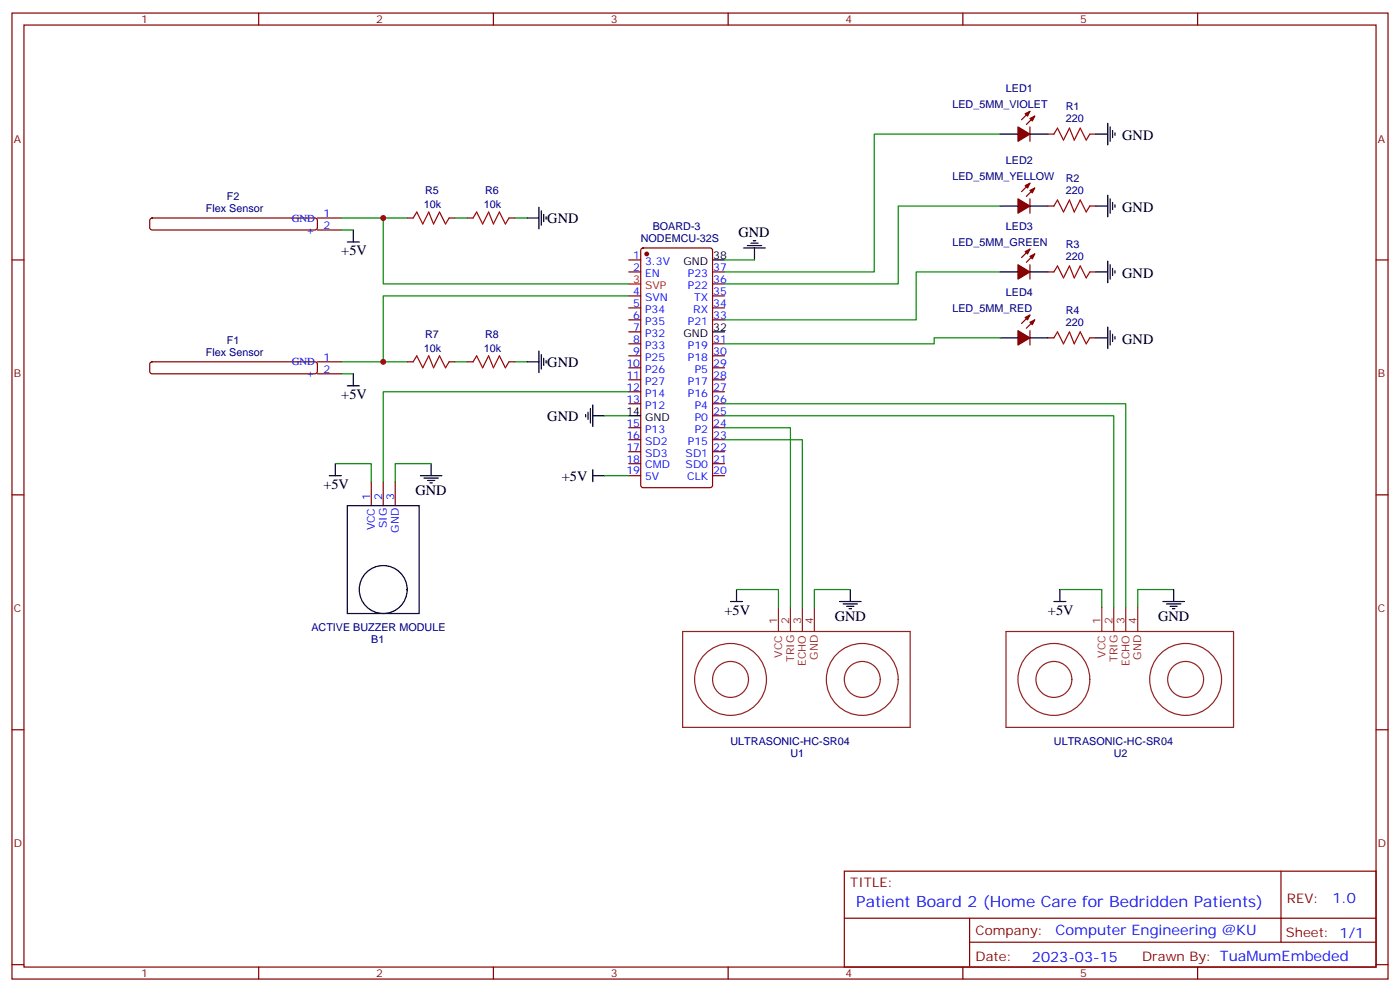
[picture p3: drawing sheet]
<svg xmlns="http://www.w3.org/2000/svg" width="412mm" height="292mm" viewBox="0 0 412 292" stroke-linecap="round" stroke-linejoin="round" font-family="sans-serif">
<g fill="none" stroke="#870000" stroke-width=".35">
<path d="M3.5 3.8h405.4v284.4h-405.4zM7.1 7.4h398.2v277.3h-398.2zM76.2 3.8v3.6M145.3 3.8v3.6M214.5 3.8v3.6M283.6 3.8v3.6M352.8 3.8v3.6M303.4 37.4v4.2M303.4 32.8l-2.5 2.4M304.8 34.2l-2.5 2.5M308.7 39.5h1.7M321 39.5h1.8"/>
<path d="M303.4 58.5v4.3M303.4 53.9l-2.5 2.5M304.8 55.4l-2.5 2.4M3.5 76.5h3.6M185.2 76.5h3.5M189 73.2l.4-.2h19.8l.6 .4 .1 69.4-.5 .7h-20l-.6-.4-.1-69.4zM308.7 60.6h1.7M321 60.6h1.8M405.3 76.5h3.6M185.2 80h3.5M185.2 87.1h3.5M185.2 90.6h3.5"/>
<path d="M185.2 94.2h3.5M185.2 97.7h3.5M209.9 80h3.5M209.9 87.1h3.5M209.9 90.6h3.5M209.9 94.2h3.5M209.9 83.6h3.5M185.2 101.2h3.5M185.2 104.7h3.5M185.2 108.3h3.5M185.2 111.8h3.5M185.2 115.3h3.5"/>
<path d="M185.2 118.9h3.5M209.9 101.2h3.5M209.9 104.7h3.5M209.9 108.3h3.5M209.9 111.8h3.5M209.9 115.3h3.5M209.9 118.9h3.5M185.2 125.9h3.5M185.2 129.4h3.5M185.2 133h3.5M185.2 136.5h3.5M209.9 125.9h3.5"/>
<path d="M209.9 129.4h3.5M209.9 133h3.5M209.9 136.5h3.5M209.9 122.4h3.5M3.5 145.7h3.6M109.4 141.8v7M112.9 141.8v7M116.4 141.8v7M185.2 140h3.5M209.9 140h3.5M405.3 145.7h3.6M3.5 214.8h3.6"/>
<path d="M405.3 214.8h3.6M248.7 256.4h156.6v28.3h-156.6zM377.3 256.5v20.8M248.7 270.3h156.5M285.6 277.3h119.6M285.6 270.3v14.1M3.5 284h3.6M76.2 284.7v3.5M145.3 284.7v3.5M214.5 284.7v3.5M283.6 284.7v3.5M352.8 284.7v3.5"/>
<path d="M405.3 284h3.6"/>
</g>
<g fill="#870000" stroke="#870000" stroke-width=".35">
<path d="M302 33.5l1.4-.7-.7 1.4z"/>
<path d="M303.4 34.9l1.4-.7-.7 1.4z"/>
<path d="M299.9 37.4l3.5 2.1-3.5 2.1z"/>
<path d="M302 54.6l1.4-.7-.7 1.5z"/>
<path d="M303.4 56.1l1.4-.7-.7 1.4z"/>
<path d="M299.9 58.5l3.5 2.1-3.5 2.2z"/>
<circle cx="190.5" cy="74.8" r=".53"/>
</g>
<path d="M185.2 83.6h3.5" fill="none" stroke="#f00" stroke-width=".35"/>
<g fill="none" stroke="#000" stroke-width=".35">
<path d="M294.6 39.5h5.3M303.4 39.5h5.3M322.8 39.5h3.5M326.3 36.3v6.4M327 37.4v4.2M327.7 38.4v2.1M328.4 39.1v.7M326.3 57.5v6.3M327 58.5v4.3M327.7 59.6v2.1M209.9 76.5h3.5M219.1 73h6.3"/>
<path d="M220.1 72.3h4.3M221.2 71.6h2.1M221.9 70.9h.7M222.2 73v3.5M294.6 60.6h5.3M303.4 60.6h5.3M322.8 60.6h3.5M328.4 60.3v.7M209.9 97.7h3.5M174.6 119.2v6.4M98.8 136.5v3.5M127 136.5v3.5"/>
<path d="M172.5 122v.7M173.2 121.3v2.1M173.9 120.3v4.2M174.6 122.4h3.6M174.6 138.3v3.5M185.2 122.4h3.5M97 140h3.5M102.3 148.8h21.2v31.8h-21.2zM123.8 140h6.4M124.9 140.7h4.2M125.9 141.4h2.2M126.6 142.1h.8"/>
<path d="M174.6 140h3.6"/>
<circle cx="112.9" cy="173.5" r="7.1"/>
</g>
<path d="M310.4 39.5l1.1-1.8 1.8 3.5 1.7-3.5 1.4 3.5 1.8-3.5 1.8 3.5 1-1.7M310.4 60.6l1.1-1.7 1.8 3.5 1.7-3.5 1.4 3.5 1.8-3.5 1.8 3.5 1-1.8" fill="none" stroke="#a10000" stroke-width=".35"/>
<path d="M213.4 76.5h8.8M178.2 122.4h7M178.2 140h7" fill="none" stroke="#008700" stroke-width=".35"/>
<g fill="none" stroke="#8c2424" stroke-width=".35">
<path d="M229.3 178.8v7.1M232.8 178.8v7.1M236.4 178.8v7.1M239.9 178.8v7.1M201.1 185.9h67v28.2h-67z"/>
<circle cx="215.2" cy="200" r="10.6"/>
<circle cx="215.2" cy="200" r="5.3"/>
<circle cx="254" cy="200" r="10.6"/>
<circle cx="254" cy="200" r="5.3"/>
</g>
<path d="M44.3 64.4l.5-.2h48l.6 .4 .1 2.4-.2 .5-.5 .2h-48l-.5-.2-.2-.5v-2.1z" fill="#fff" stroke="#870000" stroke-width=".35"/>
<g fill="none" stroke="#870000" stroke-width=".35">
<path d="M93.5 64.2h7M93.5 67.7h7M119.9 64.2h1.8M132.3 64.2h1.8M137.6 64.2h1.7M149.9 64.2h1.8M303.4 77.9v4.3M303.4 73.3l-2.5 2.5M304.8 74.8l-2.5 2.4M303.4 97.3v4.3M303.4 92.7l-2.5 2.5M304.8 94.2l-2.5 2.4"/>
<path d="M308.7 99.4h1.7M308.7 80h1.7M321 99.4h1.8M321 80h1.8M119.9 106.5h1.8M132.3 106.5h1.8M137.6 106.5h1.7M149.9 106.5h1.8"/>
</g>
<g fill="none" stroke="#000" stroke-width=".35">
<path d="M102.3 71.2h3.5M104.1 67.7v3.5M155.2 64.2h3.5M158.7 61v6.3M159.5 62.1v4.2M160.2 63.1v2.1M160.9 63.8v.7M326.3 76.9v6.3M327 77.9v4.3M327.7 79v2.1M328.4 79.7v.7M294.6 99.4h5.3"/>
<path d="M294.6 80h5.3M303.4 99.4h5.3M303.4 80h5.3M322.8 99.4h3.5M322.8 80h3.5M326.3 96.3v6.3M327 97.3v4.3M327.7 98.4v2.1M328.4 99.1v.7M102.3 113.6h3.5M104.1 110v3.6M155.2 106.5h3.5"/>
<path d="M158.7 103.3v6.4M159.5 104.4v4.2M160.2 105.4v2.2M160.9 106.2v.7"/>
</g>
<path d="M121.7 64.2l1.1-1.8 1.7 3.5 1.8-3.5 1.4 3.5 1.8-3.5 1.7 3.5 1.1-1.7M139.3 64.2l1.1-1.8 1.8 3.5 1.7-3.5 1.4 3.5 1.8-3.5 1.8 3.5 1-1.7M310.4 99.4l1.1-1.7 1.8 3.5 1.7-3.5 1.4 3.5 1.8-3.5 1.8 3.5 1-1.8M310.4 80l1.1-1.7 1.8 3.5 1.7-3.5 1.4 3.5 1.8-3.5 1.8 3.5 1-1.8M121.7 106.5l1.1-1.8 1.7 3.6 1.8-3.6 1.4 3.6 1.8-3.6 1.7 3.6 1.1-1.8M139.3 106.5l1.1-1.8 1.8 3.6 1.7-3.6 1.4 3.6 1.8-3.6 1.8 3.6 1-1.8" fill="none" stroke="#a10000" stroke-width=".35"/>
<g fill="#870000" stroke="#870000" stroke-width=".35">
<path d="M302 93.5l1.4-.8-.7 1.5z"/>
<path d="M303.4 94.9l1.4-.7-.7 1.4z"/>
<path d="M299.9 97.3l3.5 2.1-3.5 2.2z"/>
<path d="M302 74l1.4-.7-.7 1.5z"/>
<path d="M303.4 75.5l1.4-.7-.7 1.4z"/>
<path d="M299.9 77.9l3.5 2.1-3.5 2.2z"/>
</g>
<path d="M100.5 67.7h3.6M100.5 64.2h19.4M112.9 64.2v19.4h72.3M134.1 64.2h3.5M151.7 64.2h3.5M100.5 106.5h19.4M100.5 110h3.6M134.1 106.5h3.5M151.7 106.5h3.5" fill="none" stroke="#008700" stroke-width=".35"/>
<path d="M44.3 106.7l.5-.2h48l.6 .4 .1 2.4-.2 .5-.5 .2h-48l-.5-.2-.2-.5v-2.1z" fill="#fff" stroke="#870000" stroke-width=".35"/>
<path d="M93.5 106.5h7M93.5 110h7" fill="none" stroke="#870000" stroke-width=".35"/>
<g fill="none" stroke="#008700" stroke-width=".35">
<path d="M294.6 39.5h-37.1v40.5h-44.1M294.6 60.6h-30v23h-51.2M185.2 87.1h-72.3v19.4M294.6 80h-24.7v14.2h-56.5M294.6 99.4h-19.4v1.8h-61.8M185.2 115.3h-72.3v26.5M213.4 118.9h118.2v59.9M98.8 136.5h10.6v5.3M127 136.5h-10.6v5.3M213.4 129.4h23v49.4M213.4 125.9h19.4v52.9M213.4 122.4h114.7v56.4"/>
<path d="M217 173.5h12.3v5.3M250.5 173.5h-10.6v5.3M312.2 173.5h12.4v5.3M345.7 173.5h-10.6v5.3"/>
</g>
<g fill="none" stroke="#000" stroke-width=".35">
<path d="M215.2 177.1h3.5M217 173.5v3.6M247.3 177.1h6.3M248.4 177.8h4.2M249.4 178.5h2.1M250.1 179.2h.7M250.5 173.5v3.6M310.4 177.1h3.6M312.2 173.5v3.6M342.5 177.1h6.4M343.6 177.8h4.2M344.7 178.5h2.1"/>
<path d="M345.4 179.2h.7M345.7 173.5v3.6"/>
</g>
<g fill="none" stroke="#8c2424" stroke-width=".35">
<path d="M324.6 178.8v7.1M328.1 178.8v7.1M331.6 178.8v7.1M335.1 178.8v7.1M296.3 185.9h67.1v28.2h-67.1z"/>
<circle cx="310.4" cy="200" r="10.6"/>
<circle cx="310.4" cy="200" r="5.3"/>
<circle cx="349.2" cy="200" r="10.6"/>
<circle cx="349.2" cy="200" r="5.3"/>
</g>
<g fill="#c00">
<circle cx="112.9" cy="64.2" r=".88"/>
<circle cx="112.9" cy="106.5" r=".88"/>
</g>
<text font-size="4.6" fill="#00f" x="252.2" y="267">Patient Board 2 (Home Care for Bedridden Patients)</text>
<g font-size="4.2">
<text x="330.6" y="41.2">GND</text>
<text x="161.2" y="65.6">GND</text>
<text x="330.6" y="62.4">GND</text>
<text x="217.5" y="69.9">GND</text>
<text x="100.5" y="75.1">+5V</text>
<text x="330.6" y="81.8">GND</text>
<text x="330.6" y="101.2">GND</text>
<text x="161.2" y="107.9">GND</text>
<text x="100.5" y="117.4">+5V</text>
<text x="161.2" y="123.8">GND</text>
<text x="95.2" y="143.9">+5V</text>
<text x="165.5" y="141.4">+5V</text>
<text x="122.4" y="145.7">GND</text>
<text x="213.4" y="180.9">+5V</text>
<text x="245.9" y="182.7">GND</text>
<text x="308.7" y="180.9">+5V</text>
<text x="341.1" y="182.7">GND</text>
</g>
<g font-size="4.2" fill="#00f">
<text x="392.5" y="265.7">1.0</text>
<text x="310.9" y="275.3">Computer Engineering @KU</text>
<text x="304" y="283.1">2023-03-15</text>
</g>
<g font-size="3.9" fill="#800">
<text x="250.5" y="261">TITLE:</text>
<text x="379.1" y="265.7">REV:</text>
<text x="287.4" y="275.2">Company:</text>
<text x="378.7" y="275.8">Sheet: 1/1</text>
<text x="287.4" y="282.9">Date:</text>
<text x="336.4" y="283">Drawn By: TuaMumEmbeded</text>
</g>
<g font-size="3.2" fill="#800">
<text x="41.6" y="6.8">1</text>
<text x="110.8" y="6.8">2</text>
<text x="179.9" y="6.8">3</text>
<text x="249.1" y="6.8">4</text>
<text x="318.2" y="6.8">5</text>
<text x="4.1" y="41.9">A</text>
<text x="405.9" y="41.9">A</text>
<text x="4.1" y="111.1">B</text>
<text x="405.9" y="111.1">B</text>
<text x="4.1" y="180.2">C</text>
<text x="405.9" y="180.2">C</text>
<text x="4.1" y="249.4">D</text>
<text x="405.9" y="249.4">D</text>
<text x="41.6" y="287.7">1</text>
<text x="110.8" y="287.7">2</text>
<text x="179.9" y="287.7">3</text>
<text x="249.1" y="287.7">4</text>
<text x="318.2" y="287.7">5</text>
</g>
<g font-size="3.2" fill="#000080">
<text x="296.3" y="27.1">LED1</text>
<text x="280.6" y="31.8">LED_5MM_VIOLET</text>
<text x="314" y="35.9">220</text>
<text x="314" y="32.4">R1</text>
<text x="280.6" y="53.1">LED_5MM_YELLOW</text>
<text x="296.3" y="48.3">LED2</text>
<text x="314" y="53.6">R2</text>
<text x="66.9" y="58.9">F2</text>
<text x="125.2" y="57.1">R5</text>
<text x="142.9" y="57.1">R6</text>
<text x="314" y="57.1">220</text>
<text x="60.7" y="62.4">Flex Sensor</text>
<text x="124.9" y="61.3">10k</text>
<text x="142.5" y="61.3">10k</text>
<text x="188.7" y="71.2">NODEMCU-32S</text>
<text x="192.3" y="67.7">BOARD-3</text>
<text x="296.3" y="67.7">LED3</text>
<text x="280.6" y="72.3">LED_5MM_GREEN</text>
<text x="314" y="76.5">220</text>
<text x="314" y="73">R3</text>
<text x="296.3" y="87.1">LED4</text>
<text x="280.6" y="91.9">LED_5MM_RED</text>
<text x="314" y="95.9">220</text>
<text x="314" y="92.4">R4</text>
<text x="66.9" y="101.2">F1</text>
<text x="125.2" y="99.4">R7</text>
<text x="142.9" y="99.4">R8</text>
<text x="60.7" y="104.7">Flex Sensor</text>
<text x="124.9" y="103.7">10k</text>
<text x="142.5" y="103.7">10k</text>
<text x="91.7" y="185.9">ACTIVE BUZZER MODULE</text>
<text x="109.4" y="189.4">B1</text>
<text x="215.2" y="219.4">ULTRASONIC-HC-SR04</text>
<text x="310.4" y="219.4">ULTRASONIC-HC-SR04</text>
<text x="232.8" y="222.9">U1</text>
<text x="328.1" y="222.9">U2</text>
</g>
<g font-size="3.2" fill="#00f">
<text x="85.9" y="65.2">GND</text>
<text x="95.2" y="63.8">1</text>
<text x="90.2" y="68.8">+</text>
<text x="95.2" y="67.3">2</text>
<text x="186.5" y="76.2">1</text>
<text x="190" y="77.9">3.3V</text>
<text x="186.5" y="79.7">2</text>
<text x="190" y="81.5">EN</text>
<text x="202.6" y="81.5">P23</text>
<text x="210.1" y="83.2">36</text>
<text x="210.1" y="79.7">37</text>
<text x="186.5" y="86.7">4</text>
<text x="190" y="88.5">SVN</text>
<text x="202.6" y="85">P22</text>
<text x="204.5" y="88.5">TX</text>
<text x="210.1" y="86.7">35</text>
<text x="186.5" y="90.3">5</text>
<text x="186.5" y="93.8">6</text>
<text x="190" y="92">P34</text>
<text x="190" y="95.6">P35</text>
<text x="202.6" y="95.6">P21</text>
<text x="204.2" y="92">RX</text>
<text x="210.1" y="93.8">33</text>
<text x="210.1" y="90.3">34</text>
<text x="186.5" y="97.3">7</text>
<text x="186.5" y="100.9">8</text>
<text x="190" y="99.1">P32</text>
<text x="210.1" y="100.9">31</text>
<text x="85.9" y="107.6">GND</text>
<text x="95.2" y="106.2">1</text>
<text x="184.5" y="107.9">10</text>
<text x="186.5" y="104.4">9</text>
<text x="190" y="102.6">P33</text>
<text x="190" y="106.2">P25</text>
<text x="202.6" y="106.2">P18</text>
<text x="202.6" y="102.6">P19</text>
<text x="210.1" y="107.9">29</text>
<text x="210.1" y="104.4">30</text>
<text x="90.2" y="111.1">+</text>
<text x="95.2" y="109.7">2</text>
<text x="184.5" y="111.4">11</text>
<text x="190" y="109.7">P26</text>
<text x="190" y="113.2">P27</text>
<text x="202.6" y="113.2">P17</text>
<text x="204.7" y="109.7">P5</text>
<text x="210.1" y="111.4">28</text>
<text x="184.5" y="115">12</text>
<text x="184.5" y="118.5">13</text>
<text x="190" y="116.7">P14</text>
<text x="202.6" y="116.7">P16</text>
<text x="210.1" y="118.5">26</text>
<text x="210.1" y="115">27</text>
<text x="184.5" y="125.6">15</text>
<text x="190" y="120.3">P12</text>
<text x="204.7" y="123.8">P0</text>
<text x="204.7" y="120.3">P4</text>
<text x="210.1" y="125.6">24</text>
<text x="210.1" y="122">25</text>
<text x="184.5" y="129.1">16</text>
<text x="190" y="127.3">P13</text>
<text x="190" y="130.8">SD2</text>
<text x="202.6" y="130.8">P15</text>
<text x="204.7" y="127.3">P2</text>
<text x="210.1" y="129.1">23</text>
<text x="184.5" y="132.6">17</text>
<text x="184.5" y="136.1">18</text>
<text x="190" y="134.4">SD3</text>
<text x="190" y="137.9">CMD</text>
<text x="202" y="137.9">SD0</text>
<text x="202" y="134.4">SD1</text>
<text x="210.1" y="136.1">21</text>
<text x="210.1" y="132.6">22</text>
<text x="184.5" y="139.7">19</text>
<text x="190" y="141.4">5V</text>
<text x="202.4" y="141.4">CLK</text>
<text x="210.1" y="139.7">20</text>
<text x="109" y="147.1" transform="rotate(-90 109 147.1)">1</text>
<text x="112.5" y="147.1" transform="rotate(-90 112.5 147.1)">2</text>
<text x="116.1" y="147.1" transform="rotate(-90 116.1 147.1)">3</text>
<text x="113.9" y="155.5" transform="rotate(-90 113.9 155.5)">SIG</text>
<text x="110.4" y="156.1" transform="rotate(-90 110.4 156.1)">VCC</text>
<text x="117.5" y="156.8" transform="rotate(-90 117.5 156.8)">GND</text>
</g>
<g font-size="3.2">
<text x="201.3" y="77.9">GND</text>
<text x="210.1" y="76.2">38</text>
<text x="201.3" y="99.1">GND</text>
<text x="210.1" y="97.3">32</text>
<text x="184.5" y="122">14</text>
<text x="190" y="123.8">GND</text>
</g>
<g font-size="3.2" fill="#f00">
<text x="186.5" y="83.2">3</text>
<text x="190" y="85">SVP</text>
</g>
<g font-size="3.2" fill="#8d2323">
<text x="229" y="183.8" transform="rotate(-90 229 183.8)">1</text>
<text x="232.5" y="183.8" transform="rotate(-90 232.5 183.8)">2</text>
<text x="236" y="183.8" transform="rotate(-90 236 183.8)">3</text>
<text x="239.5" y="183.8" transform="rotate(-90 239.5 183.8)">4</text>
<text x="324.2" y="183.8" transform="rotate(-90 324.2 183.8)">1</text>
<text x="327.7" y="183.8" transform="rotate(-90 327.7 183.8)">2</text>
<text x="331.3" y="183.8" transform="rotate(-90 331.3 183.8)">3</text>
<text x="334.8" y="183.8" transform="rotate(-90 334.8 183.8)">4</text>
<text x="230.4" y="193.5" transform="rotate(-90 230.4 193.5)">VCC</text>
<text x="233.9" y="194.9" transform="rotate(-90 233.9 194.9)">TRIG</text>
<text x="237.4" y="196" transform="rotate(-90 237.4 196)">ECHO</text>
<text x="240.9" y="194.2" transform="rotate(-90 240.9 194.2)">GND</text>
<text x="325.6" y="193.5" transform="rotate(-90 325.6 193.5)">VCC</text>
<text x="329.1" y="194.9" transform="rotate(-90 329.1 194.9)">TRIG</text>
<text x="332.7" y="196" transform="rotate(-90 332.7 196)">ECHO</text>
<text x="336.2" y="194.2" transform="rotate(-90 336.2 194.2)">GND</text>
</g>
</svg>
